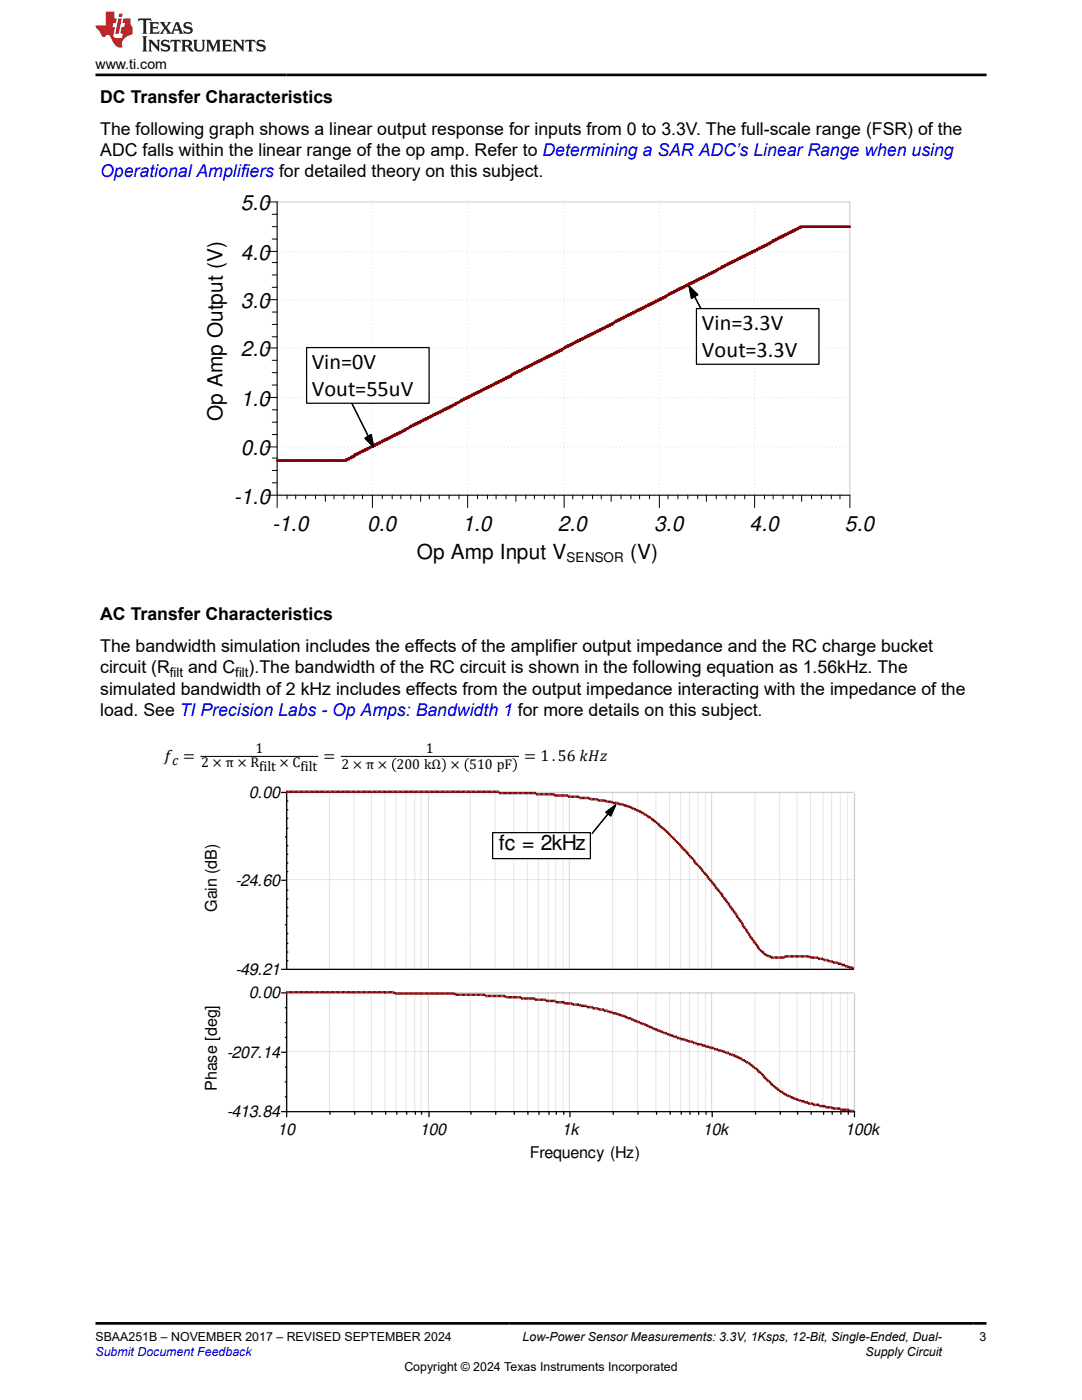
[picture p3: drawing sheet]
<svg xmlns="http://www.w3.org/2000/svg" width="216mm" height="279mm" viewBox="0 0 216 279" stroke-linecap="round" stroke-linejoin="round" font-family="sans-serif">
<path d="M137.5 57.1l1.7 1.7-1.2 .8zM137.5 57.1l2.5 4.7" fill="none" stroke="#000" stroke-width=".25"/>
<path d="M137.5 57.1l1.7 1.7-1.2 .8z" fill="#000"/>
<path d="M69.9 69.2h22.2v10.4h-22.2z" fill-rule="evenodd" fill="#fff"/>
<path d="M69.9 69.2h22.2v10.4h-22.2z" fill="none" stroke="#fff" stroke-width=".25"/>
<path d="M137.5 57.1l1.7 1.7-1.2 .8zM137.5 57.1l2.5 4.7M69.9 79.8l4.7 9.4M72.8 87.5l1.3-.8 .5 2.5z" fill="none" stroke="#000" stroke-width=".25"/>
<path d="M137.5 57.1l1.7 1.7-1.2 .8zM72.8 87.5l1.3-.8 .5 2.5z" fill="#000"/>
<path d="M55.3 59.8h114.3M55.3 50.2h114.3M55.3 79.3h114.3M55.3 69.4h114.3M55.3 89.2h114.3M74.3 98.8v-58.5M93.3 98.8v-58.5M112.6 98.8v-58.5M131.6 98.8v-58.5M150.6 98.8v-58.5" fill="none" stroke="#cbcbcb" stroke-width=".2" stroke-dasharray="0 .7"/>
<path d="M55.3 40.3h114.3v58.5h-114.3z" fill="none" stroke="#cbcbcb" stroke-width=".2"/>
<g fill="none" stroke="#000" stroke-width=".2">
<path d="M53.1 40.3h2.2v61M53.1 59.8h2.2M53.1 50.2h2.2M54.3 57.3h1M54.3 54.9h1M54.3 52.4h1M54.3 47.7h1M54.3 45.2h1M54.3 42.8h1M53.1 79.3h2.2M53.1 69.4h2.2M54.3 76.8h1"/>
<path d="M54.3 74.4h1M54.3 71.9h1M54.3 67.2h1M54.3 64.7h1M54.3 62.3h1M53.1 98.8h116.5v2.5M53.1 89.2h2.2M54.3 96.4h1M54.3 93.9h1M54.3 91.4h1M54.3 86.7h1M54.3 84.3h1"/>
<path d="M54.3 81.8h1M57.3 98.8v.8M59 98.8v.8M61 98.8v.8M63 98.8v.8M64.9 98.8v1.3M66.7 98.8v.8M68.6 98.8v.8M70.6 98.8v.8M72.3 98.8v.8M74.3 98.8v2.5M76.3 98.8v.8"/>
<path d="M78.3 98.8v.8M80 98.8v.8M82 98.8v.8M83.9 98.8v1.3M85.7 98.8v.8M87.6 98.8v.8M89.6 98.8v.8M91.6 98.8v.8M93.3 98.8v2.5M95.3 98.8v.8M97.3 98.8v.8M99 98.8v.8"/>
<path d="M101 98.8v.8M102.9 98.8v1.3M104.9 98.8v.8M106.6 98.8v.8M108.6 98.8v.8M110.6 98.8v.8M112.6 98.8v2.5M114.3 98.8v.8M116.3 98.8v.8M118.2 98.8v.8M120 98.8v.8M121.9 98.8v1.3"/>
<path d="M123.9 98.8v.8M125.9 98.8v.8M127.6 98.8v.8M129.6 98.8v.8M131.6 98.8v2.5M133.3 98.8v.8M135.3 98.8v.8M137.2 98.8v.8M139.2 98.8v.8M140.9 98.8v1.3M142.9 98.8v.8M144.9 98.8v.8"/>
<path d="M146.6 98.8v.8M148.6 98.8v.8M150.6 98.8v2.5M152.6 98.8v.8M154.3 98.8v.8M156.3 98.8v.8M158.2 98.8v.8M160 98.8v1.3M161.9 98.8v.8M163.9 98.8v.8M165.9 98.8v.8M167.6 98.8v.8"/>
</g>
<path d="M169.6 45.2h-9.9v.3h-.5v.2h-.5v.3h-.5v.2h-.5v.3h-.5v.2h-.5v.3h-.4v.2h-.5v.3h-.5v.2h-.5v.3h-.5v.2l-.8 .2v.3h-.5v.2h-.4v.3h-.5v.2h-.5v.3h-.5v.2h-.5v.3h-.5v.2h-.5v.3h-.5v.2h-.5v.3h-.5v.2h-.5v.3h-.5v.2h-.5v.3h-.5v.2h-.5v.2h-.5v.3h-.4v.2h-.5v.3l-1.3 .5v.2h-.5v.3h-.5v.2h-.5v.3h-.5v.2h-.4v.3h-.5v.2h-.5v.3h-.5v.2h-.5v.3h-.5v.2h-.5v.2h-.5v.3h-.5v.2h-.5v.3h-.5v.2h-.5v.3h-.5v.2h-.5v.3h-.5v.2l-.7 .3v.2h-.5v.3h-.5v.2h-.5v.3h-.5v.2h-.5v.2h-.5v.3h-.4v.2h-.5v.3h-.5v.2h-.5v.3h-.5v.2h-.5v.3h-.5v.2h-.5v.3h-.5v.2h-.5v.3h-.5v.2h-.5v.3h-.5v.2h-.5v.3l-.7 .2v.2h-.5v.3h-.5v.2h-.5v.3h-.5v.2h-.5v.3h-.5v.2h-.5v.3h-.5v.2h-.5v.3h-.4v.2h-.5v.3h-.5v.2h-.5v.3h-.5v.2h-.5v.3h-.5v.2h-.5v.2h-.5v.3h-.5v.2l-.7 .3v.2h-.5v.3h-.5v.2h-.5v.3h-.5v.2h-.5v.3h-.5v.2h-.5v.3h-.5v.2h-.5v.3h-.5v.2h-.5v.2h-.5v.3h-.4v.2h-.5v.3h-.5v.2h-.5v.3h-.5v.2h-.5v.3h-.5v.2h-.5v.3h-.2v.2h-.5v.3h-.5v.2h-.5v.3h-.5v.2h-.5v.3h-.5v.2h-.5v.2h-.5v.3h-.5v.2h-.5v.3h-.5v.2h-.5v.3h-.5v.2h-.5v.3h-.5v.2h-.4v.3h-.5v.2h-.5v.3h-.5v.2h-.5v.3l-1.3 .5v.2h-.5v.2h-.4v.3h-.5v.2h-.5v.3h-.5v.2h-.5v.3h-.5v.2h-.5v.3h-.5v.2h-.5v.3h-.5v.2h-.5v.3h-.5v.2h-.5v.3h-.5v.2h-.5v.2h-.4v.3h-.5v.2l-1.3 .5v.3h-.5v.2h-.5v.3h-.5v.2h-.4v.3h-.5v.2h-.5v.3h-.5v.2h-.5v.3h-.5v.2h-.5v.3h-.5v.2h-.5v.2h-.5v.3h-.5v.2h-.5v.3h-.5v.2h-.5v.3h-.5v.2h-.5v.3h-.4v.2h-.3v.3h-.5v.2h-.5v.3h-.5v.2h-13.8" fill="none" stroke="#7f0000" stroke-width=".49"/>
<path d="M61.2 69.4h24.4v11.1h-24.4z" fill-rule="evenodd" fill="#fff"/>
<path d="M61.2 69.4h24.4v11.1h-24.4z" fill="none" stroke="#000" stroke-width=".25"/>
<path d="M139 61.6h24.4v11.1h-24.4z" fill-rule="evenodd" fill="#fff"/>
<path d="M139 61.6h24.4v11.1h-24.4z" fill="none" stroke="#000" stroke-width=".25"/>
<path d="M40 151h23.5M68 151h35.6" fill="none" stroke="#000" stroke-width=".21"/>
<path d="M78.7 151.4l.4-.1v.1a1.65 1.65 0 0 0 0 2.6v.1a1.64 1.64 0 0 1-.4-2.7zM88.1 151.3a1.61 1.61 0 0 1 0 2.8v-.1a1.65 1.65 0 0 0 0-2.6zM93.2 151.4l.3-.1 .1 .1a1.65 1.65 0 0 0 0 2.6l-.1 .1a1.64 1.64 0 0 1-.3-2.7zM102.3 151.3a1.61 1.61 0 0 1 0 2.8v-.1a1.65 1.65 0 0 0 0-2.6z" fill="#000"/>
<g fill="#fff">
<path d="M42 157.3h2.3v3.7h-2.3z" fill-rule="evenodd"/>
<path d="M98.3 166.2h19.5v5.2h-19.5z" fill-rule="evenodd"/>
</g>
<path d="M98.3 166.2h19.5v5.2h-19.5z" fill="none" stroke="#fff" stroke-width=".25"/>
<g fill="none" stroke="#000" stroke-width=".25">
<path d="M56.2 158.1h.8M57.2 159.9h.1M57.2 158.4v35.1h113.1M56.2 175.7h.8M57 167h.1M57.2 179.4h.1M57.2 177.7h.1M57.2 174h.1M57.2 172.2h.1M57.2 170.5h.1M57.2 168.8h.1M57.2 165.3h.1"/>
<path d="M57.2 163.3h.1M57.2 161.6h.1M98.3 166.2h19.5v5.2h-19.5zM120.9 162.1l2-1.5-1 2.2zM122.6 160.9l-4.4 5.4M56.2 193.5h.8M56.2 198.2h.8M57 184.6h.1M57.2 191.7h.1M57.2 190h.1M57.2 188.3h.1M57.2 186.3h.1"/>
<path d="M57.2 182.8h.1M57.2 181.1h.1M57.2 198.4v24.4M56.2 210h.8M57 218.9h.1M57 215.9h.1M57 213h.1M57 207h.1M57 204.1h.1M57 201.1h.1M56.2 221.9h.8M57.2 221.9h113.1"/>
<path d="M65.8 221.9v.5M70.8 221.9v.5M74.2 221.9v.5M77 221.9v.5M79.2 221.9v.5M81.1 221.9v.5M82.9 221.9v.5M84.1 221.9v.5M85.6 221.9v.9M94 221.9v.5M98.9 221.9v.5M102.6 221.9v.5"/>
<path d="M105.3 221.9v.5M107.6 221.9v.5M109.5 221.9v.5M111 221.9v.5M112.5 221.9v.5M113.7 221.9v.9M122.4 221.9v.5M127.3 221.9v.5M131 221.9v.5M133.7 221.9v.5M135.9 221.9v.5M137.7 221.9v.5"/>
<path d="M139.4 221.9v.5M140.9 221.9v.5M142.1 221.9v.9M150.8 221.9v.5M155.7 221.9v.5M159.1 221.9v.5M161.9 221.9v.5M164.3 221.9v.5M166.1 221.9v.5M167.8 221.9v.5M169.3 221.9v.5M170.5 221.9v.9"/>
</g>
<path d="M120.9 162.1l2-1.5-1 2.2z" fill="#000"/>
<g fill="none" stroke="#cbcbcb" stroke-width=".2">
<path d="M57.1 158v35.3M65.7 158v35.3M70.7 158v35.3M74.1 158v35.3M76.8 158v35.3M79.1 158v35.3M81 158v35.3M82.8 158v35.3M84 158v35.3M85.5 158v35.3M93.9 158v35.3M98.8 158v35.3"/>
<path d="M102.5 158v35.3M105.2 158v35.3M107.4 158v35.3M109.4 158v35.3M110.9 158v35.3M112.4 158v35.3M113.6 158v35.3M122.2 158v35.3M127.2 158v35.3M130.9 158v35.3M133.6 158v35.3M135.8 158v35.3"/>
<path d="M137.6 158v35.3M139.3 158v35.3M140.8 158v35.3M142 158v35.3M150.6 158v35.3M155.6 158v35.3M159 158v35.3M161.7 158v35.3M164.2 158v35.3M165.9 158v35.3M167.7 158v35.3M169.1 158v35.3"/>
<path d="M57.1 175.6h113.3M57.1 198v23.7M65.7 198v23.7M70.7 198v23.7M74.1 198v23.7M76.8 198v23.7M79.1 198v23.7M81 198v23.7M82.8 198v23.7M84 198v23.7M85.5 198v23.7M93.9 198v23.7"/>
<path d="M98.8 198v23.7M102.5 198v23.7M105.2 198v23.7M107.4 198v23.7M109.4 198v23.7M110.9 198v23.7M112.4 198v23.7M113.6 198v23.7M122.2 198v23.7M127.2 198v23.7M130.9 198v23.7M133.6 198v23.7"/>
<path d="M135.8 198v23.7M137.6 198v23.7M139.3 198v23.7M140.8 198v23.7M142 198v23.7M150.6 198v23.7M155.6 198v23.7M159 198v23.7M161.7 198v23.7M164.2 198v23.7M165.9 198v23.7M167.7 198v23.7"/>
<path d="M169.1 198v23.7M57.1 209.9h113.3"/>
</g>
<path d="M57.2 158.4v35.1h113.1M57.2 158.1h113.1M170.5 158.4v35.1M57.2 198.4v23.5h113.1M57.2 198.2h113.1M170.5 198.4v23.5" fill="none" stroke="#cbcbcb" stroke-width=".25"/>
<path d="M57.1 158h42.4v.3h7.4v.2h3.7v.3h2.8v.2h2.2v.3h2l.2 .2h1.5v.2h1.5l.2 .3h1l.2 .2h1l.3 .3h.7l.3 .2h.5l.2 .3h.5l.7 .5h.5v.2h.5v.3h.5v.2h.5v.3l.8 .2v.3l.7 .2v.3h.2l.5 .5h.3v.2h.2v.2h.3l.2 .3v.2h.3l.5 .5h.2v.3h.3v.2h.2v.3h.3v.2h.2v.3h.2v.2h.3v.3h.2v.2h.3v.2h.2v.3h.3v.2h.2v.3h.3v.2h.2v.3l1.5 1.5v.2h.3v.3h.2v.2h.2v.3h.3v.2h.2v.5h.3v.2h.2v.3h.3v.2h.2v.3h.3v.2h.2l.3 .8h.2v.2h.3v.3h.2v.2h.3v.5h.2v.3h.2v.2h.3v.3l1.5 1.7v.2h.2v.3h.3l.2 .7h.3v.3l.5 .4v.3h.2v.2h.2v.5h.3v.3l.5 .5v.2h.2v.3l.5 .5 .3 .7h.2v.3l.5 .5v.2h.3v.5l.5 .5v.2h.2l.2 .8h.3l.2 .7 .5 .5v.3h.3v.2l.5 .5v.2h.2l.3 .8h.2v.2h.3v.3h.2l.3 .2v.3h.2l.7 .5h.5v.2h2.8v-.2h4.9l.2 .2h1.5v.3h1l.3 .2h.7l.2 .3h.8v.2h1v.3h.7v.2h.8v.2h.4l.3 .3h.7v.2h.3M57.1 198h21.5l.2 .3h11.9l.2 .2h5.9v.3h4l.2 .2h3v.3h2.7v.2h2.2v.3h2v.2h1.7v.3h1.5l.2 .2h1.3l.2 .2h1.3v.3h1.2v.2h1l.2 .3h1v.2h.8l.2 .3h.7v.2h.8l.2 .3h.5l.3 .2h.5l.2 .3h.5v.2h.7v.3h.5v.2l1.3 .3v.2h.5l.2 .3h.5v.2h.5v.2h.5l.7 .5h.5v.3l1.3 .2v.3h.7v.2l1.2 .3v.2h.8v.3h.7v.2h.8l.2 .3h.5l.3 .2h.7v.3h.7v.2h1v.2h.8v.3h.7l.2 .2h.8v.3h.7v.2h.8l.2 .3h.5v.2h.7v.3l1.3 .2v.3h.5v.2h.5l.2 .3h.3v.2h.5v.3h.2l1 .7h.2v.2h.3v.3l.7 .2a.87 .87 0 0 0 .8 .8v.2h.2v.3h.3a1.94 1.94 0 0 0 1.2 1.2v.3h.2v.2l.3 .2h.2v.3h.3v.2h.2l.5 .5h.3v.3l.7 .2v.3l.8 .2 .2 .3h.5v.2h.5v.3l1.2 .2 .3 .3h.7v.2h.7v.3h1v.2h1.3v.2h1.2v.3h1.2l.3 .2h1.5v.3h1.7v.2h1" fill="none" stroke="#7f0000" stroke-width=".49"/>
<path d="M98.3 166.2h19.5v5.2h-19.5z" fill-rule="evenodd" fill="#fff"/>
<path d="M98.3 166.2h19.5v5.2h-19.5z" fill="none" stroke="#fff" stroke-width=".49"/>
<path d="M98.3 166.2h19.5v5.2h-19.5zM120.9 162.1l2-1.5-1 2.2zM122.6 160.9l-4.4 5.4" fill="none" stroke="#000" stroke-width=".25"/>
<path d="M120.9 162.1l2-1.5-1 2.2z" fill="#000"/>
<path d="M27.7 3.7l-.2 .6 .5-.3h.6v.2v2.2l-.2 .3h1l-.2-.3v-2.2v-.2h.5l.5 .3-.1-.6zM29.8 4.4l.2 .4v1.6l-.2 .3h1.9l.1-.5a1.08 1.08 0 0 1-1.3 .1v-.6h.6l.4 .1v-.6l-.4 .2h-.6v-.6l.2-.1a1 1 0 0 1 1 .3l-.1-.6zM31.8 4.4l1 1.2-1 1.1h.9l-.2-.2 .4-.7 .5 .7-.2 .2h1.6l-.2-.2 .1-.4h1l.1 .4-.1 .2h.9l-.2-.3-.8-2h-.5l-1 2.2-.8-1.1 .9-1.1h-.8l.2 .2-.5 .7-.3-.7 .1-.2zM35.2 4.8l.4 1h-.8zM36.8 4.6a.65 .65 0 0 0-.2 .7 .65 .65 0 0 0 .6 .4l.7 .2 .1 .2a.79 .79 0 0 1-.7 .4 .79 .79 0 0 1-.7-.5l.1 .7 .2-.1a.93 .93 0 0 0 1.1 .1 .93 .93 0 0 0 .4-.9 1.46 1.46 0 0 0-1.2-.6l-.1-.4a1.09 1.09 0 0 1 1.2 .2l-.2-.6-.1 .1-.6-.1zM28.4 7.2l.2 .4v2.3l-.2 .4h1l-.2-.4v-2.3l.2-.4zM29.6 7.9l.2 .4v1.6l-.2 .4h.8l-.3-.4v-1.4l1.7 1.8v-2l.2-.4h-.8l.2 .3 .1 1.1-1.2-1.4zM32.3 8.1a.65 .65 0 0 0-.2 .7 .65 .65 0 0 0 .7 .4l.6 .2 .1 .3a.79 .79 0 0 1-.7 .3 .79 .79 0 0 1-.7-.5l.1 .8 .2-.1a.93 .93 0 0 0 1.1 0 .93 .93 0 0 0 .4-.9 1.46 1.46 0 0 0-1.2-.6l-.1-.4a1.09 1.09 0 0 1 1.2 .2l-.2-.6-.1 .1-.6-.1zM34.1 7.9l-.1 .7a.63 .63 0 0 1 .7-.4l.1 1.7-.3 .4h1l-.2-.4v-1.7a.66 .66 0 0 1 .8 .4l-.1-.7zM36.2 7.9l.2 .4v1.6l-.2 .4h.9l-.2-.2v-.8l.5 .1 .1 .1a.79 .79 0 0 0 1.2 .7l-1-1a.61 .61 0 0 0 .6-.6 .61 .61 0 0 0-.5-.6zM36.9 8.3l.2-.1a.47 .47 0 0 1 .5 .1 .47 .47 0 0 1 .1 .5l-.2 .2h-.6zM38.5 7.9l.2 .3a2.27 2.27 0 0 0 .4 1.9 1.04 1.04 0 0 0 1.7-.6v-1.3l.2-.3h-.8l.2 .4v1.2a.6 .6 0 0 1-.6 .5 .6 .6 0 0 1-.6-.5v-1.2l.3-.4zM41.1 7.9l.2 .4v1.6l-.2 .4h.7l-.2-.4v-1.5l.9 1.9 .8-1.9v1.5l-.2 .4h1l-.3-.4v-1.6l.3-.4h-.8l-.7 1.6-.7-1.6zM44.3 7.9l.2 .4v1.6l-.2 .4h1.9l.1-.6a1.09 1.09 0 0 1-1.3 .1v-.6h.6l.4 .2v-.7l-.4 .2h-.6v-.5l.2-.2a1.01 1.01 0 0 1 1 .3l-.1-.6zM46.4 7.9l.3 .4v1.6l-.3 .4h.8l-.2-.4v-1.4l1.6 1.8v-2l.2-.4h-.7l.2 .3v1.1l-1.2-1.4zM49 7.9l-.1 .7a.63 .63 0 0 1 .8-.4v1.7l-.3 .4h1l-.2-.4v-1.7a.66 .66 0 0 1 .8 .4l-.1-.7zM51.4 8.1a.65 .65 0 0 0-.2 .7 .65 .65 0 0 0 .6 .4l.6 .2 .2 .3a.79 .79 0 0 1-.8 .3 .79 .79 0 0 1-.6-.5l.1 .8 .2-.1a.93 .93 0 0 0 1 0 .93 .93 0 0 0 .5-.9 1.46 1.46 0 0 0-1.3-.6l-.1-.4a1.09 1.09 0 0 1 1.3 .2l-.2-.6-.2 .1-.5-.1z" fill="#231f20"/>
<path d="M21.1 2.3v2.8h-2.1l.1 .4 .9 .9a.95 .95 0 0 0 .9 .9 .59 .59 0 0 1 .6-.3 .59 .59 0 0 1 .5 .3l.4 .8a1.59 1.59 0 0 0 2.1 1.3 1.61 1.61 0 0 1 1-2.2l1-.4-.1-1.4a1.59 1.59 0 0 1-.4-1.7h-1.4l-.2 .9h.5l-.1 .8h-.5l-.2 1v.3h.4l-.2 .9h-.6a.73 .73 0 0 1-1.1-.6l.3-1.6h-.5l.2-.8h.5l.2-.9h-.5v-1.4zM23.6 3.7l-.6 3h.7l.6-3zM23.8 2.7l-.1 .7h.7l.1-.7z" fill="#ed1c24"/>
<path d="M19 15h177.8M19 264.1h177.8" fill="none" stroke="#000" stroke-width=".53"/>
<g font-size="4.5">
<text x="140.1" y="71.2">Vout=3.3V</text>
<text x="62.2" y="79">Vout=55uV</text>
</g>
<g font-size="4.4">
<text x="140.1" y="65.9">Vin=3.3V</text>
<text x="62.2" y="73.7">Vin=0V</text>
</g>
<g font-size="4.2">
<text x="48" y="51.8">4.0</text>
<text x="48" y="61.5">3.0</text>
<text x="48" y="71.1">2.0</text>
<text x="44.4" y="84.1" transform="rotate(-90 44.4 84.1)">Op Amp Output (V)</text>
<text x="46.7" y="100.5">-1.0</text>
<text x="99.5" y="169.6">fc = 2kHz</text>
</g>
<g font-size="4.1">
<text x="48" y="41.9">5.0</text>
<text x="48" y="81">1.0</text>
<text x="48" y="90.9">0.0</text>
<text x="54.3" y="105.9">-1.0</text>
<text x="73.2" y="105.9">0.0</text>
<text x="92.3" y="105.9">1.0</text>
<text x="111.3" y="105.9">2.0</text>
<text x="130.6" y="105.9">3.0</text>
<text x="149.6" y="105.9">4.0</text>
<text x="168.6" y="105.9">5.0</text>
<text x="83.1" y="111.6">Op Amp Input V</text>
<text x="125.7" y="111.6">(V)</text>
</g>
<g font-size="3.5">
<text x="20" y="20.6">DC Transfer Characteristics</text>
<text x="20" y="26.9">The following graph shows a linear output response for inputs from 0 to 3.3V. The full-scale range (FSR) of the</text>
<text x="20" y="31.2">ADC falls within the linear range of the op amp. Refer to Determining a SAR ADC’s Linear Range when using</text>
<text x="20" y="123.8">AC Transfer Characteristics</text>
<text x="20" y="130.2">The bandwidth simulation includes the effects of the amplifier output impedance and the RC charge bucket</text>
<text x="20" y="134.4">circuit (R</text>
<text x="37.5" y="134.4">and C</text>
<text x="49.6" y="134.4">).The bandwidth of the RC circuit is shown in the following equation as 1.56kHz. The</text>
<text x="20" y="138.6">simulated bandwidth of 2 kHz includes effects from the output impedance interacting with the impedance of the</text>
<text x="20" y="142.9">load. See TI Precision Labs - Op Amps: Bandwidth 1 for more details on this subject.</text>
</g>
<text font-size="3.5" fill="#00f" x="20" y="35.4">Operational Amplifiers for detailed theory on this subject.</text>
<g font-size="3.2">
<text x="32.7" y="151.8">f</text>
<text x="64.6" y="151.8">=</text>
<text x="104.6" y="151.8">= 1.56 kHz</text>
<text x="49.7" y="159.3">0.00</text>
<text x="47" y="176.8">-24.60</text>
<text x="43.3" y="182" transform="rotate(-90 43.3 182)">Gain (dB)</text>
<text x="47" y="194.6">-49.21</text>
<text x="49.7" y="199.3">0.00</text>
<text x="45.2" y="211.1">-207.14</text>
<text x="43.3" y="217.8" transform="rotate(-90 43.3 217.8)">Phase [deg]</text>
<text x="45.2" y="223">-413.84</text>
<text x="55.4" y="226.4">10</text>
<text x="83.7" y="226.4">100</text>
<text x="112.1" y="226.4">1k</text>
<text x="140.3" y="226.4">10k</text>
<text x="168.7" y="226.4">100k</text>
<text x="105.7" y="231.1">Frequency (Hz)</text>
</g>
<g font-size="2.8">
<text x="19" y="13.8">www.ti.com</text>
<text x="34.4" y="152.6">c = 2 × π × R</text>
<text x="51" y="150.3">1</text>
<text x="51.7" y="154">filt</text>
<text x="55.7" y="153.2">× C</text>
<text x="60" y="154">filt</text>
<text x="68.2" y="153.5">2 × π × 200 kΩ × 510 pF</text>
<text x="85" y="150.3">1</text>
</g>
<text font-size="2.7" x="113" y="112.2">SENSOR</text>
<g font-size="2.6">
<text x="33.9" y="135.1">filt</text>
<text x="47" y="135.1">filt</text>
</g>
<g font-size="2.5">
<text x="19" y="267.6">SBAA251B – NOVEMBER 2017 – REVISED SEPTEMBER 2024</text>
<text x="104.3" y="267.6">Low-Power Sensor Measurements: 3.3V, 1Ksps, 12-Bit, Single-Ended, Dual-</text>
<text x="195.5" y="267.6">3</text>
<text x="80.7" y="273.5">Copyright © 2024 Texas Instruments Incorporated</text>
<text x="172.7" y="270.6">Supply Circuit</text>
</g>
<text font-size="2.5" fill="#00f" x="19" y="270.6">Submit Document Feedback</text>
</svg>
